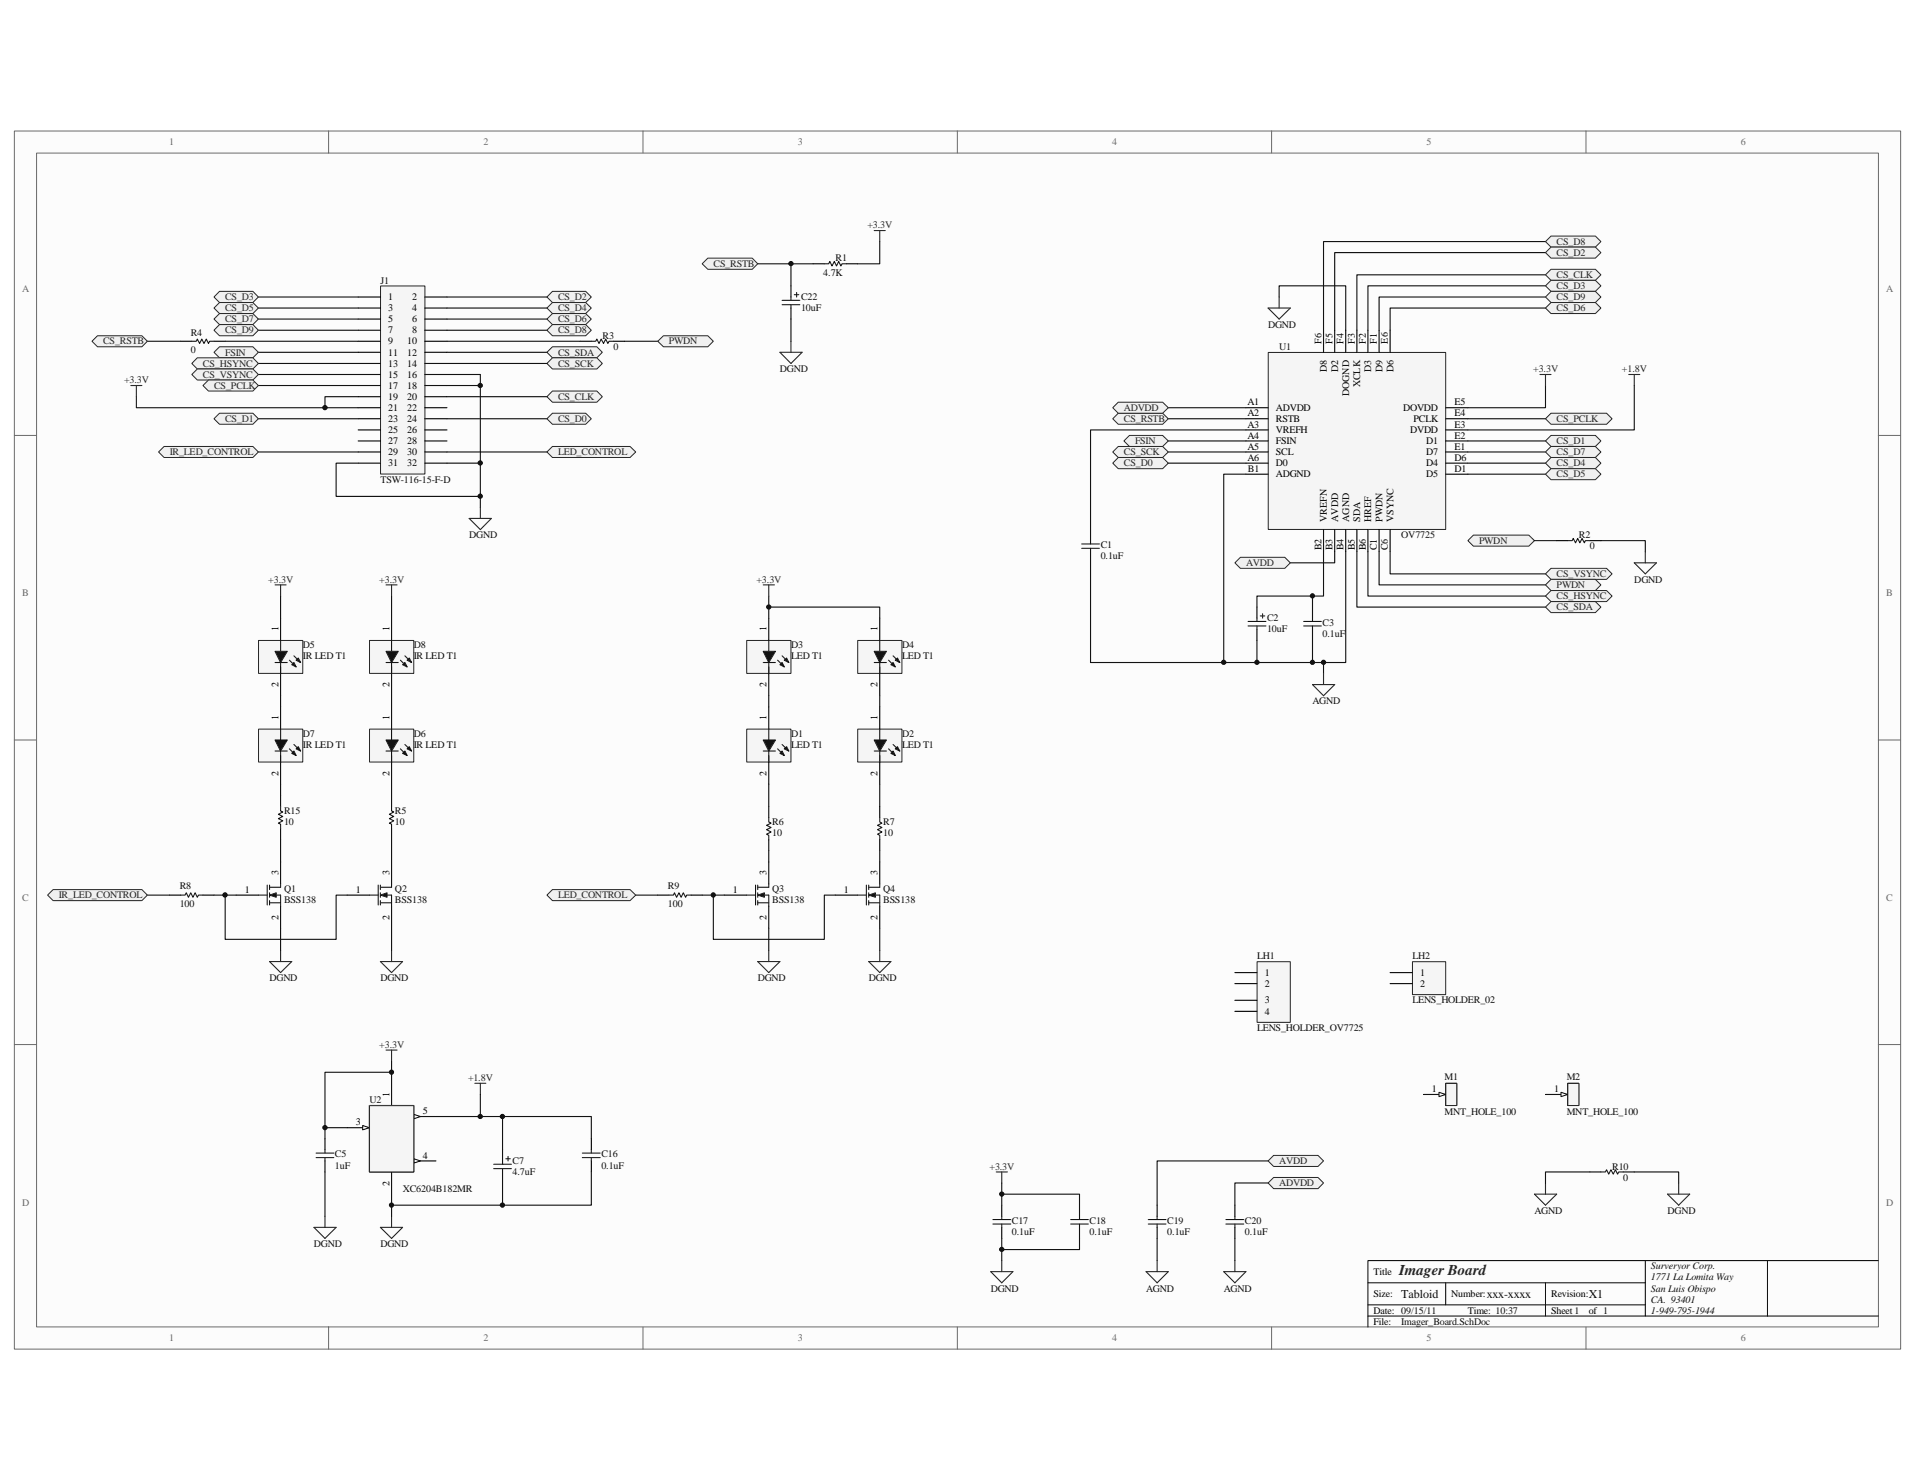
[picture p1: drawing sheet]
<svg xmlns="http://www.w3.org/2000/svg" width="279mm" height="216mm" viewBox="0 0 279 216" stroke-linecap="round" stroke-linejoin="round" font-family="sans-serif">
<path d="M2.1 19.1h275.2v177.7h-275.2z" fill="#fcfcfc"/>
<path d="M2.1 19.1h275.2v177.7h-275.2z" fill="none" stroke="#6a6a6a" stroke-width=".15"/>
<path d="M5.4 22.4h268.7v171.2h-268.7z" fill="#fcfcfc"/>
<g fill="none" stroke="#6a6a6a" stroke-width=".15">
<path d="M47.9 19.1v3.2M93.8 19.1v3.2M139.7 19.1v3.2M185.5 19.1v3.2M231.4 19.1v3.2M5.3 22.3h268.8v171.3h-268.8zM2.1 63.5h3.2M274 63.5h3.3M2.1 107.9h3.2M274 107.9h3.3M2.1 152.4h3.2M274 152.4h3.3"/>
<path d="M47.9 193.6v3.2M93.8 193.6v3.2M139.7 193.6v3.2M185.5 193.6v3.2M231.4 193.6v3.2"/>
</g>
<path d="M199.6 192h74.4M199.6 187.1h40.5M199.6 190.4h40.5M210.9 187.1v3.3M225.5 187.1v4.9M240.1 183.9v8.1M257.9 183.9h-58.3v9.7M274 183.9h-16.1v8.1" fill="none" stroke="#000" stroke-width=".15"/>
<path d="M55.5 179h3.2l-1.6 1.7zM57.1 177.4v1.6M178.5 185.5h3.3l-1.6 1.6zM180.2 183.9v1.6" fill="none" stroke="#262626" stroke-width=".16"/>
<path d="M55.5 41.7h6.5v27.5h-6.5z" fill="#f5f5f5"/>
<path d="M55.5 41.7h6.5v27.5h-6.5z" fill="none" stroke="#262626" stroke-width=".15"/>
<g fill="none" stroke="#000" stroke-width=".16">
<path d="M52.3 43.3h3.2M52.3 44.9h3.2M52.3 46.5h3.2M52.3 48.2h3.2M52.3 49.8h3.2M52.3 51.4h3.2M52.3 53h3.2M52.3 54.6h3.2M52.3 56.2h3.2M52.3 57.9h3.2M52.3 59.5h3.2M62 43.3h3.2"/>
<path d="M62 44.9h3.2M62 46.5h3.2M62 48.2h3.2M62 49.8h3.2M62 51.4h3.2M62 53h3.2M62 54.6h3.2M62 56.2h3.2M62 57.9h3.2M62 59.5h3.2M52.3 61.1h3.2M52.3 62.7h3.2"/>
<path d="M52.3 64.3h3.2M52.3 65.9h3.2M52.3 67.6h3.2M62 61.1h3.2M62 62.7h3.2M62 64.3h3.2M62 65.9h3.2M62 67.6h3.2"/>
</g>
<path d="M68.5 75.6h3.2l-1.6 1.7zM70.1 74v1.6" fill="none" stroke="#262626" stroke-width=".16"/>
<path d="M37.7 43.3h14.6M65.2 56.2h4.9M65.2 54.6h4.9v19.4M52.3 67.6h-3.3v4.8h21.1M65.2 67.6h4.9" fill="none" stroke="#0e0e0e" stroke-width=".16"/>
<path d="M32 42.5h4.9l.8 .8-.8 .8h-4.9l-.8-.8z" fill-rule="evenodd" fill="#f0f0f0" stroke="#262626" stroke-width=".15"/>
<path d="M37.7 44.9h14.6" fill="none" stroke="#0e0e0e" stroke-width=".16"/>
<path d="M31.2 44.9l.8-.8h4.9l.8 .8-.8 .8h-4.9z" fill-rule="evenodd" fill="#f0f0f0" stroke="#262626" stroke-width=".15"/>
<path d="M37.7 46.5h14.6" fill="none" stroke="#0e0e0e" stroke-width=".16"/>
<path d="M31.2 46.5l.8-.8h4.9l.8 .8-.8 .8h-4.9z" fill-rule="evenodd" fill="#f0f0f0" stroke="#262626" stroke-width=".15"/>
<path d="M37.7 48.2h14.6" fill="none" stroke="#0e0e0e" stroke-width=".16"/>
<path d="M32 47.3h4.9l.8 .9-.8 .8h-4.9l-.8-.8z" fill-rule="evenodd" fill="#f0f0f0" stroke="#262626" stroke-width=".15"/>
<path d="M26.4 49.8h1.6M31.2 49.8h1.7" fill="none" stroke="#000" stroke-width=".16"/>
<path d="M28 49.8h.6l.2-.3 .3 .6 .3-.6 .4 .6 .3-.6 .3 .6 .2-.3h.6" fill="none" stroke="#1c1c1c" stroke-width=".16"/>
<path d="M21.5 49.8h4.9M32.9 49.8h19.4" fill="none" stroke="#0e0e0e" stroke-width=".16"/>
<path d="M13.4 49.8l.8-.8h6.5l.8 .8-.8 .8h-6.5z" fill-rule="evenodd" fill="#f0f0f0" stroke="#262626" stroke-width=".15"/>
<path d="M37.7 51.4h14.6" fill="none" stroke="#0e0e0e" stroke-width=".16"/>
<path d="M31.2 51.4l.8-.8h4.9l.8 .8-.8 .8h-4.9z" fill-rule="evenodd" fill="#f0f0f0" stroke="#262626" stroke-width=".15"/>
<path d="M37.7 53h14.6" fill="none" stroke="#0e0e0e" stroke-width=".16"/>
<path d="M28.8 52.2h8.1l.8 .8-.8 .8h-8.1l-.8-.8z" fill-rule="evenodd" fill="#f0f0f0" stroke="#262626" stroke-width=".15"/>
<path d="M37.7 54.6h14.6" fill="none" stroke="#0e0e0e" stroke-width=".16"/>
<path d="M28 54.6l.8-.8h8.1l.8 .8-.8 .8h-8.1z" fill-rule="evenodd" fill="#f0f0f0" stroke="#262626" stroke-width=".15"/>
<path d="M37.7 56.2h14.6" fill="none" stroke="#0e0e0e" stroke-width=".16"/>
<path d="M29.6 56.2l.8-.8h6.5l.8 .8-.8 .8h-6.5z" fill-rule="evenodd" fill="#f0f0f0" stroke="#262626" stroke-width=".15"/>
<path d="M19.9 57.9v1.6h32.4M52.3 57.9h-4.9v1.6M37.7 61.1h14.6" fill="none" stroke="#0e0e0e" stroke-width=".16"/>
<path d="M31.2 61.1l.8-.8h4.9l.8 .8-.8 .8h-4.9z" fill-rule="evenodd" fill="#f0f0f0" stroke="#262626" stroke-width=".15"/>
<path d="M37.7 65.9h14.6" fill="none" stroke="#0e0e0e" stroke-width=".16"/>
<path d="M23.1 65.9l.8-.8h13l.8 .8-.8 .8h-13z" fill-rule="evenodd" fill="#f0f0f0" stroke="#262626" stroke-width=".15"/>
<path d="M19.1 56.2h1.6M19.9 56.2v1.7" fill="none" stroke="#262626" stroke-width=".16"/>
<path d="M65.2 43.3h14.6" fill="none" stroke="#0e0e0e" stroke-width=".16"/>
<path d="M80.6 42.5h4.8l.9 .8-.9 .8h-4.8l-.8-.8z" fill-rule="evenodd" fill="#f0f0f0" stroke="#262626" stroke-width=".15"/>
<path d="M65.2 44.9h14.6" fill="none" stroke="#0e0e0e" stroke-width=".16"/>
<path d="M79.8 44.9l.8-.8h4.8l.9 .8-.9 .8h-4.8z" fill-rule="evenodd" fill="#f0f0f0" stroke="#262626" stroke-width=".15"/>
<path d="M65.2 46.5h14.6" fill="none" stroke="#0e0e0e" stroke-width=".16"/>
<path d="M79.8 46.5l.8-.8h4.8l.9 .8-.9 .8h-4.8z" fill-rule="evenodd" fill="#f0f0f0" stroke="#262626" stroke-width=".15"/>
<path d="M65.2 48.2h14.6" fill="none" stroke="#0e0e0e" stroke-width=".16"/>
<path d="M80.6 47.3h4.8l.9 .9-.9 .8h-4.8l-.8-.8z" fill-rule="evenodd" fill="#f0f0f0" stroke="#262626" stroke-width=".15"/>
<path d="M84.6 49.8h1.7M89.5 49.8h1.6" fill="none" stroke="#000" stroke-width=".16"/>
<path d="M86.3 49.8h.6l.2-.3 .3 .6 .3-.6 .4 .6 .3-.6 .3 .6 .2-.3h.6" fill="none" stroke="#1c1c1c" stroke-width=".16"/>
<path d="M65.2 51.4h14.6M65.2 49.8h19.4M91.1 49.8h4.9" fill="none" stroke="#0e0e0e" stroke-width=".16"/>
<path d="M79.8 51.4l.8-.8h6.5l.8 .8-.8 .8h-6.5z" fill-rule="evenodd" fill="#f0f0f0" stroke="#262626" stroke-width=".15"/>
<path d="M65.2 53h14.6" fill="none" stroke="#0e0e0e" stroke-width=".16"/>
<path d="M80.6 52.2h6.5l.8 .8-.8 .8h-6.5l-.8-.8z" fill-rule="evenodd" fill="#f0f0f0" stroke="#262626" stroke-width=".15"/>
<path d="M65.2 57.9h14.6" fill="none" stroke="#0e0e0e" stroke-width=".16"/>
<path d="M80.6 57h6.5l.8 .9-.8 .8h-6.5l-.8-.8z" fill-rule="evenodd" fill="#f0f0f0" stroke="#262626" stroke-width=".15"/>
<path d="M65.2 61.1h14.6" fill="none" stroke="#0e0e0e" stroke-width=".16"/>
<path d="M79.8 61.1l.8-.8h4.8l.9 .8-.9 .8h-4.8z" fill-rule="evenodd" fill="#f0f0f0" stroke="#262626" stroke-width=".15"/>
<path d="M65.2 65.9h14.6" fill="none" stroke="#0e0e0e" stroke-width=".16"/>
<path d="M79.8 65.9l.8-.8h11.3l.9 .8-.9 .8h-11.3z" fill-rule="evenodd" fill="#f0f0f0" stroke="#262626" stroke-width=".15"/>
<path d="M185.1 51.4h25.8v25.8h-25.8z" fill="#f5f5f5"/>
<path d="M185 51.4h25.9v25.8h-25.9z" fill="none" stroke="#262626" stroke-width=".15"/>
<g fill="none" stroke="#000" stroke-width=".16">
<path d="M118.6 38.5h1.7M123.5 38.5h1.6M181.8 59.5h3.2M193.1 48.2v3.2M194.7 48.2v3.2M196.3 48.2v3.2M198 48.2v3.2M199.6 48.2v3.2M201.2 48.2v3.2M202.8 48.2v3.2M210.9 59.5h3.3M181.8 61.1h3.2"/>
<path d="M181.8 62.7h3.2M181.8 64.3h3.2M181.8 65.9h3.2M181.8 67.6h3.2M181.8 69.2h3.2M193.1 77.3v3.2M194.7 77.3v3.2M196.3 77.3v3.2M198 77.3v3.2M199.6 77.3v3.2M201.2 77.3v3.2M202.8 77.3v3.2"/>
<path d="M210.9 61.1h3.3M210.9 62.7h3.3M210.9 64.3h3.3M210.9 65.9h3.3M210.9 67.6h3.3M210.9 69.2h3.3"/>
</g>
<g fill="none" stroke="#0e0e0e" stroke-width=".16">
<path d="M110.6 38.5h8M115.4 38.5v3.2M128.4 35.2v3.3h-3.3M225.5 36.9h-30.8v11.3M225.5 35.2h-32.4v13M170.5 59.5h11.3M186.6 43.3v-1.6h9.7v6.5M225.5 43.3h-24.3v4.9M225.5 44.9h-22.7v3.3M225.5 40.1h-27.5v8.1M225.5 41.7h-25.9v6.5M170.5 61.1h11.3"/>
<path d="M170.5 64.3h11.3M170.5 65.9h11.3M170.5 67.6h11.3M181.8 69.2h-3.3v27.4h17.8v-16.1M214.2 61.1h11.3M214.2 64.3h11.3M214.2 65.9h11.3M214.2 67.6h11.3M214.2 69.2h11.3M193.1 96.6v1.7M194.7 80.5v1.6h-6.4M198 80.5v8.1h27.5"/>
<path d="M199.6 80.5v6.5h25.9M201.2 80.5v4.8h24.3M202.8 80.5v3.2h22.7"/>
</g>
<path d="M127.6 33.6h1.6M128.4 33.6v1.6M113.8 51.4h3.2l-1.6 1.6zM115.4 49.8v1.6M185 44.9h3.3l-1.7 1.6zM186.6 43.3v1.6M191.5 99.9h3.2l-1.6 1.6zM193.1 98.3v1.6" fill="none" stroke="#262626" stroke-width=".16"/>
<path d="M120.3 38.5h.6l.2-.4 .3 .7 .3-.7 .3 .7 .4-.7 .3 .7 .2-.3h.6" fill="none" stroke="#1c1c1c" stroke-width=".16"/>
<g fill="#f0f0f0" stroke="#262626" stroke-width=".15">
<path d="M225.5 35.2l.8-.8h6.5l.8 .8-.8 .8h-6.5z" fill-rule="evenodd"/>
<path d="M225.5 36.9l.8-.9h6.5l.8 .9-.8 .8h-6.5z" fill-rule="evenodd"/>
<path d="M225.5 40.1l.8-.8h6.5l.8 .8-.8 .8h-6.5z" fill-rule="evenodd"/>
<path d="M225.5 41.7l.8-.8h6.5l.8 .8-.8 .8h-6.5z" fill-rule="evenodd"/>
<path d="M226.3 42.5h6.5l.8 .8-.8 .8h-6.5l-.8-.8z" fill-rule="evenodd"/>
<path d="M225.5 44.9l.8-.8h6.5l.8 .8-.8 .8h-6.5z" fill-rule="evenodd"/>
<path d="M225.5 61.1l.8-.8h8.1l.8 .8-.8 .8h-8.1z" fill-rule="evenodd"/>
<path d="M225.5 64.3l.8-.8h6.5l.8 .8-.8 .8h-6.5z" fill-rule="evenodd"/>
<path d="M225.5 65.9l.8-.8h6.5l.8 .8-.8 .8h-6.5z" fill-rule="evenodd"/>
<path d="M226.3 66.7h6.5l.8 .9-.8 .8h-6.5l-.8-.8z" fill-rule="evenodd"/>
<path d="M225.5 69.2l.8-.8h6.5l.8 .8-.8 .8h-6.5z" fill-rule="evenodd"/>
</g>
<path d="M225.5 56.2v3.3h-11.3M238.4 56.2v6.5h-24.2" fill="none" stroke="#0e0e0e" stroke-width=".16"/>
<path d="M224.7 54.6h1.6M225.5 54.6v1.6M237.6 54.6h1.6M238.4 54.6v1.6" fill="none" stroke="#262626" stroke-width=".16"/>
<g fill="#f0f0f0" stroke="#262626" stroke-width=".15">
<path d="M225.5 83.7l.8-.8h8.1l.8 .8-.8 .8h-8.1z" fill-rule="evenodd"/>
<path d="M225.5 85.3l.8-.8h6.5l.8 .8-.8 .8h-6.5z" fill-rule="evenodd"/>
<path d="M225.5 87l.8-.9h8.1l.8 .9-.8 .8h-8.1z" fill-rule="evenodd"/>
<path d="M225.5 88.6l.8-.8h6.5l.8 .8-.8 .8h-6.5z" fill-rule="evenodd"/>
<path d="M180.2 82.1l.8-.8h6.5l.8 .8-.8 .8h-6.5z" fill-rule="evenodd"/>
<path d="M162.3 65.9l.9-.8h6.4l.9 .8-.9 .8h-6.4z" fill-rule="evenodd"/>
<path d="M163.2 66.7h6.4l.9 .9-.9 .8h-6.4l-.9-.8z" fill-rule="evenodd"/>
<path d="M162.3 61.1l.9-.8h6.4l.9 .8-.9 .8h-6.4z" fill-rule="evenodd"/>
<path d="M162.3 59.5l.9-.8h6.4l.9 .8-.9 .8h-6.4z" fill-rule="evenodd"/>
<path d="M164 64.3l.8-.8h4.8l.9 .8-.9 .8h-4.8z" fill-rule="evenodd"/>
</g>
<path d="M181.8 62.7h-22.7v14.6M159.1 82.1v14.5h19.4" fill="none" stroke="#0e0e0e" stroke-width=".16"/>
<path d="M227.1 78.9h1.6M232 78.9h1.6" fill="none" stroke="#000" stroke-width=".16"/>
<path d="M228.7 78.9h.7l.1-.4 .4 .7 .3-.7 .3 .7 .3-.7 .4 .7 .1-.3h.7" fill="none" stroke="#1c1c1c" stroke-width=".16"/>
<path d="M214.2 78.9l.8-.8h8.1l.8 .8-.8 .8h-8.1z" fill-rule="evenodd" fill="#f0f0f0" stroke="#262626" stroke-width=".15"/>
<path d="M223.9 78.9h3.2" fill="none" stroke="#0e0e0e" stroke-width=".16"/>
<path d="M60.4 162.9h3.2" fill="none" stroke="#000" stroke-width=".16"/>
<path d="M60.4 162.6l.9 .3-.9 .3z" fill="#fcfcfc" stroke="#000" stroke-width=".15"/>
<path d="M57.1 158v3.3M50.7 164.5h3.2M57.1 171v3.2" fill="none" stroke="#000" stroke-width=".16"/>
<path d="M52.9 164.2l1 .3-1 .3z" fill="#fcfcfc" stroke="#000" stroke-width=".15"/>
<path d="M60.4 169.4h3.2" fill="none" stroke="#000" stroke-width=".16"/>
<path d="M60.4 169l.9 .4-.9 .3z" fill="#fcfcfc" stroke="#000" stroke-width=".15"/>
<path d="M53.9 161.3h6.5v9.7h-6.5z" fill="none" stroke="#000" stroke-width=".16"/>
<path d="M53.9 161.3h6.5v9.7h-6.5z" fill="#f5f5f5"/>
<path d="M53.9 161.3h6.5v9.7h-6.5z" fill="none" stroke="#262626" stroke-width=".15"/>
<path d="M40.9 138.6v1.7M39.3 140.3h3.3l-1.7 1.6zM56.3 153.2h1.6M57.1 153.2v1.6M69.3 158h1.6M70.1 158v1.7M45.8 179h3.2l-1.6 1.7zM47.4 177.4v1.6" fill="none" stroke="#262626" stroke-width=".16"/>
<path d="M40.9 135.4v3.2M57.1 156.4h-9.7v8.1h3.3M57.1 154.8v3.2M70.1 159.7v3.2h-6.5M57.1 174.2v3.2" fill="none" stroke="#0e0e0e" stroke-width=".16"/>
<path d="M34.5 130.6h3.2M40.9 125.7v3.2M40.9 132.2v3.2" fill="none" stroke="#000" stroke-width=".16"/>
<path d="M37.7 130.6h1.3M39 129.1v2.9M39.3 131.7h1.6M39.3 130.6h1.6v1.6M39.3 129.1v.7M39.3 130.2v.7M39.3 131.4v.6M40.9 128.9v.5h-1.6" fill="none" stroke="#1c1c1c" stroke-width=".16"/>
<path d="M39.3 130.6l1-.4v.7z" fill="#1c1c1c" stroke="#1c1c1c" stroke-width=".15"/>
<path d="M53.9 106.4h6.5v4.8h-6.5z" fill="#f5f5f5"/>
<path d="M53.9 106.4h6.5v4.8h-6.5z" fill="none" stroke="#262626" stroke-width=".15"/>
<path d="M57.1 103.1v3.2M57.1 111.2v3.2" fill="none" stroke="#000" stroke-width=".16"/>
<path d="M56.3 109.6h1.8M57.1 106.3v1.7M57.1 109.6v1.6M58.4 109.2l1 1M59.1 108.6l.9 1" fill="none" stroke="#1c1c1c" stroke-width=".16"/>
<g fill="#1c1c1c" stroke="#1c1c1c" stroke-width=".16">
<path d="M58.7 109.9l.4-.3 .3 .6z"/>
<path d="M59.4 109.2l.3-.3 .3 .7z"/>
<path d="M56.3 107.9h1.8l-1 1.7z"/>
</g>
<path d="M37.7 93.5h6.5v4.7h-6.5z" fill="#f5f5f5"/>
<path d="M37.7 93.4h6.5v4.8h-6.5z" fill="none" stroke="#262626" stroke-width=".15"/>
<path d="M40.9 90.2v3.2M40.9 98.3v3.2M24.7 130.6h1.7M29.6 130.6h1.6" fill="none" stroke="#000" stroke-width=".16"/>
<path d="M40.1 96.6h1.8M40.9 93.4v1.6M40.9 96.6v1.7M42.2 96.3l1 1M42.9 95.7l1 .9M26.4 130.6h.6l.2-.4 .3 .7 .3-.7 .4 .7 .3-.7 .3 .7 .2-.3h.6" fill="none" stroke="#1c1c1c" stroke-width=".16"/>
<g fill="#1c1c1c" stroke="#1c1c1c" stroke-width=".16">
<path d="M42.6 97l.3-.4 .3 .7z"/>
<path d="M43.2 96.3l.3-.3 .4 .6z"/>
<path d="M40.1 95h1.8l-1 1.6z"/>
</g>
<path d="M40.9 87v3.2M21.5 130.6h3.2" fill="none" stroke="#0e0e0e" stroke-width=".16"/>
<path d="M40.1 85.3h1.6M40.9 85.3v1.7" fill="none" stroke="#262626" stroke-width=".16"/>
<path d="M6.9 130.6l.8-.8h13l.8 .8-.8 .8h-13z" fill-rule="evenodd" fill="#f0f0f0" stroke="#262626" stroke-width=".15"/>
<path d="M53.9 93.5h6.5v4.7h-6.5z" fill="#f5f5f5"/>
<path d="M53.9 93.4h6.5v4.8h-6.5z" fill="none" stroke="#262626" stroke-width=".15"/>
<path d="M57.1 90.2v3.2M57.1 98.3v3.2" fill="none" stroke="#000" stroke-width=".16"/>
<path d="M56.3 96.6h1.8M57.1 93.4v1.6M57.1 96.6v1.7M58.4 96.3l1 1M59.1 95.7l.9 .9" fill="none" stroke="#1c1c1c" stroke-width=".16"/>
<g fill="#1c1c1c" stroke="#1c1c1c" stroke-width=".16">
<path d="M58.7 97l.4-.4 .3 .7z"/>
<path d="M59.4 96.3l.3-.3 .3 .6z"/>
<path d="M56.3 95h1.8l-1 1.6z"/>
</g>
<path d="M37.7 106.4h6.5v4.8h-6.5z" fill="#f5f5f5"/>
<path d="M37.7 106.4h6.5v4.8h-6.5z" fill="none" stroke="#262626" stroke-width=".15"/>
<path d="M40.9 103.1v3.2M40.9 111.2v3.2M105.7 130.6h3.2M112.2 125.7v3.2M112.2 132.2v3.2" fill="none" stroke="#000" stroke-width=".16"/>
<g fill="none" stroke="#1c1c1c" stroke-width=".16">
<path d="M40.1 109.6h1.8M40.9 106.3v1.7M40.9 109.6v1.6M42.2 109.2l1 1M42.9 108.6l1 1M108.9 130.6h1.3M110.2 129.1v2.9M110.6 131.7h1.6M110.6 130.6h1.6v1.6M110.6 129.1v.7M110.6 130.2v.7M110.6 131.4v.6"/>
<path d="M112.2 128.9v.5h-1.6"/>
</g>
<g fill="#1c1c1c" stroke="#1c1c1c" stroke-width=".16">
<path d="M42.9 109.6l.3 .6-.6-.3z"/>
<path d="M43.2 109.2l.3-.3 .4 .7z"/>
<path d="M40.1 107.9h1.8l-1 1.7z"/>
</g>
<path d="M57.1 87v3.2M112.2 135.4v3.2" fill="none" stroke="#0e0e0e" stroke-width=".16"/>
<path d="M56.3 85.3h1.6M57.1 85.3v1.7M112.2 138.6v1.7M110.6 140.3h3.2l-1.6 1.6z" fill="none" stroke="#262626" stroke-width=".16"/>
<path d="M110.6 130.6l.9-.4v.7z" fill="#1c1c1c" stroke="#1c1c1c" stroke-width=".15"/>
<path d="M109 93.5h6.4v4.7h-6.4z" fill="#f5f5f5"/>
<path d="M108.9 93.4h6.5v4.8h-6.5z" fill="none" stroke="#262626" stroke-width=".15"/>
<path d="M112.2 90.2v3.2M112.2 98.3v3.2" fill="none" stroke="#000" stroke-width=".16"/>
<path d="M111.4 96.6h1.7M112.2 93.4v1.6M112.2 96.6v1.7M113.5 96.3l.9 1M114.1 95.7l1 .9" fill="none" stroke="#1c1c1c" stroke-width=".16"/>
<g fill="#1c1c1c" stroke="#1c1c1c" stroke-width=".16">
<path d="M113.8 97l.3-.4 .3 .7z"/>
<path d="M114.4 96.3l.4-.3 .3 .6z"/>
<path d="M111.4 95h1.7l-.9 1.6z"/>
</g>
<path d="M109 106.4h6.4v4.8h-6.4z" fill="#f5f5f5"/>
<path d="M108.9 106.4h6.5v4.8h-6.5z" fill="none" stroke="#262626" stroke-width=".15"/>
<path d="M112.2 103.1v3.2M112.2 111.2v3.2M96 130.6h1.6M100.8 130.6h1.6" fill="none" stroke="#000" stroke-width=".16"/>
<path d="M111.4 109.6h1.7M112.2 106.3v1.7M112.2 109.6v1.6M113.5 109.2l.9 1M114.1 108.6l1 1M97.6 130.6h.7l.1-.4 .3 .7 .4-.7 .3 .7 .3-.7 .3 .7 .2-.3h.6" fill="none" stroke="#1c1c1c" stroke-width=".16"/>
<g fill="#1c1c1c" stroke="#1c1c1c" stroke-width=".16">
<path d="M114.1 109.6l.3 .6-.6-.3z"/>
<path d="M114.4 109.2l.4-.3 .3 .7z"/>
<path d="M111.4 107.9h1.7l-.9 1.7z"/>
</g>
<path d="M112.2 87v3.2M92.8 130.6h3.2" fill="none" stroke="#0e0e0e" stroke-width=".16"/>
<path d="M111.4 85.3h1.6M112.2 85.3v1.7" fill="none" stroke="#262626" stroke-width=".16"/>
<path d="M125.2 93.5h6.4v4.7h-6.4z" fill="#f5f5f5"/>
<path d="M125.1 93.4h6.5v4.8h-6.5z" fill="none" stroke="#262626" stroke-width=".15"/>
<path d="M128.4 90.2v3.2M128.4 98.3v3.2" fill="none" stroke="#000" stroke-width=".16"/>
<path d="M127.6 96.6h1.7M128.4 93.4v1.6M128.4 96.6v1.7M129.6 96.3l1 1M130.3 95.7l1 .9" fill="none" stroke="#1c1c1c" stroke-width=".16"/>
<g fill="#1c1c1c" stroke="#1c1c1c" stroke-width=".16">
<path d="M130 97l.3-.4 .3 .7z"/>
<path d="M130.6 96.3l.3-.3 .4 .6z"/>
<path d="M127.6 95h1.7l-.9 1.6z"/>
</g>
<path d="M125.2 106.4h6.4v4.8h-6.4z" fill="#f5f5f5"/>
<path d="M125.1 106.4h6.5v4.8h-6.5z" fill="none" stroke="#262626" stroke-width=".15"/>
<path d="M128.4 103.1v3.2M128.4 111.2v3.2" fill="none" stroke="#000" stroke-width=".16"/>
<path d="M127.6 109.6h1.7M128.4 106.3v1.7M128.4 109.6v1.6M129.6 109.2l1 1M130.3 108.6l1 1" fill="none" stroke="#1c1c1c" stroke-width=".16"/>
<g fill="#1c1c1c" stroke="#1c1c1c" stroke-width=".16">
<path d="M130.3 109.6l.3 .6-.6-.3z"/>
<path d="M130.6 109.2l.3-.3 .4 .7z"/>
<path d="M127.6 107.9h1.7l-.9 1.7z"/>
</g>
<path d="M79.8 130.6l.8-.8h11.3l.9 .8-.9 .8h-11.3z" fill-rule="evenodd" fill="#f0f0f0" stroke="#262626" stroke-width=".15"/>
<g fill="none" stroke="#000" stroke-width=".16">
<path d="M159.1 77.3v1.6M159.1 80.5v1.6M191.5 88.6v1.6M191.5 91.8v1.6M112.2 117.6v1.7M112.2 122.5v1.6M146.2 175.8v1.6M146.2 179v1.7M157.5 175.8v1.6M157.5 179v1.7M168.8 175.8v1.6M168.8 179v1.7"/>
<path d="M180.2 175.8v1.6M180.2 179v1.7"/>
</g>
<g fill="none" stroke="#1c1c1c" stroke-width=".16">
<path d="M157.8 79.4h2.6M157.8 80h2.6M159.1 78.9v.5M159.1 80v.5M190.2 90.7h2.6M190.2 91.3h2.6M191.5 90.2v.5M191.5 91.3v.5M112.2 119.3v.6l.3 .2-.7 .3 .7 .3-.7 .3 .7 .4-.7 .3 .4 .2v.6M144.9 177.9h2.6M144.9 178.6h2.6M146.2 177.4v.5"/>
<path d="M146.2 178.6v.4M156.2 177.9h2.6M156.2 178.6h2.6M157.5 177.4v.5M157.5 178.6v.4M167.5 177.9h2.6M167.5 178.6h2.6M168.8 177.4v.5M168.8 178.6v.4M178.9 177.9h2.6M178.9 178.6h2.6M180.2 177.4v.5"/>
<path d="M180.2 178.6v.4"/>
</g>
<path d="M191.5 87v1.6M191.5 93.4v3.2M193.1 80.5v6.5h-9.7v1.6M112.2 114.4v3.2M146.2 174.2v1.6M146.2 172.6v1.6h11.3v1.6M185 169.4h-16.2v6.4M185 172.6h-4.8v3.2M146.2 180.7v3.2M157.5 180.7v1.6h-11.3M168.8 180.7v3.2M180.2 180.7v3.2" fill="none" stroke="#0e0e0e" stroke-width=".16"/>
<path d="M145.4 171h1.6M146.2 171v1.6M144.5 185.5h3.3l-1.6 1.6zM146.2 183.9v1.6M167.2 185.5h3.3l-1.7 1.6zM168.8 183.9v1.6" fill="none" stroke="#262626" stroke-width=".16"/>
<g fill="#f0f0f0" stroke="#262626" stroke-width=".15">
<path d="M185 172.6l.8-.8h6.5l.8 .8-.8 .8h-6.5z" fill-rule="evenodd"/>
<path d="M185 169.4l.8-.8h6.5l.8 .8-.8 .8h-6.5z" fill-rule="evenodd"/>
</g>
<path d="M115.4 41.7v1.6M115.4 44.9v1.6M183.4 88.6v1.6M183.4 91.8v1.6M47.4 166.1v1.6M47.4 169.4v1.6M73.3 167.7v1.7M73.3 171v1.6M86.3 166.1v1.6M86.3 169.4v1.6" fill="none" stroke="#000" stroke-width=".16"/>
<g fill="none" stroke="#1c1c1c" stroke-width=".16">
<path d="M114.1 43.8h2.6M114.1 44.4h2.6M115.4 43.3v.5M115.4 44.4v.5M115.9 43h.6M116.2 42.7v.6M182.1 90.7h2.6M182.1 91.3h2.6M183.4 90.2v.5M183.4 91.3v.5M183.9 89.9h.6M184.2 89.5v.7"/>
<path d="M46.1 168.2h2.6M46.1 168.9h2.6M47.4 167.7v.5M47.4 168.9v.5M72 169.8h2.6M72 170.5h2.6M73.3 169.4v.4M73.3 170.5v.5M73.8 169h.6M74.1 168.7v.7M85 168.2h2.6M85 168.9h2.6"/>
<path d="M86.3 167.7v.5M86.3 168.9v.5"/>
</g>
<path d="M115.4 46.5v3.3M183.4 93.4v3.2M47.4 164.5v1.6M47.4 171v6.4M70.1 162.9h16.2v3.2M73.3 162.9v4.8M73.3 172.6v3.2M86.3 171v4.8h-29.2" fill="none" stroke="#0e0e0e" stroke-width=".16"/>
<g fill="#f0f0f0" stroke="#262626" stroke-width=".15">
<path d="M102.4 38.5l.9-.8h6.4l.9 .8-.9 .8h-6.4z" fill-rule="evenodd"/>
<path d="M96 49.8l.8-.8h6.5l.8 .8-.8 .8h-6.5z" fill-rule="evenodd"/>
</g>
<path d="M238.4 82.1h3.3l-1.6 1.6zM240.1 80.5v1.6" fill="none" stroke="#262626" stroke-width=".16"/>
<path d="M233.6 78.9h6.5v1.6" fill="none" stroke="#0e0e0e" stroke-width=".16"/>
<path d="M183.4 140.3h4.9v8.8h-4.9z" fill="#f5f5f5"/>
<path d="M183.4 140.3h4.9v8.8h-4.9z" fill="none" stroke="#262626" stroke-width=".15"/>
<path d="M180.2 141.9h3.2M180.2 143.5h3.2M180.2 145.9h3.2M180.2 147.5h3.2" fill="none" stroke="#000" stroke-width=".16"/>
<path d="M206.1 140.3h4.8v4.8h-4.8z" fill="#f5f5f5"/>
<path d="M206.1 140.3h4.8v4.8h-4.8z" fill="none" stroke="#262626" stroke-width=".15"/>
<path d="M202.8 141.9h3.3M202.8 143.5h3.3M207.7 159.7h3.2" fill="none" stroke="#000" stroke-width=".16"/>
<path d="M210 159.3l.9 .4-.9 .3z" fill="#fcfcfc" stroke="#000" stroke-width=".15"/>
<path d="M210.9 158h1.6v3.3h-1.6z" fill="none" stroke="#000" stroke-width=".16"/>
<path d="M211 158.1h1.5v3.2h-1.5z" fill="#f5f5f5"/>
<path d="M210.9 158.1h1.6v3.2h-1.6z" fill="none" stroke="#262626" stroke-width=".15"/>
<path d="M225.5 159.7h3.2" fill="none" stroke="#000" stroke-width=".16"/>
<path d="M227.8 159.3l.9 .4-.9 .3z" fill="#fcfcfc" stroke="#000" stroke-width=".15"/>
<path d="M228.7 158h1.6v3.3h-1.6z" fill="none" stroke="#000" stroke-width=".16"/>
<path d="M228.8 158.1h1.6v3.2h-1.6z" fill="#f5f5f5"/>
<path d="M228.7 158.1h1.7v3.2h-1.7z" fill="none" stroke="#262626" stroke-width=".15"/>
<g fill="none" stroke="#000" stroke-width=".16">
<path d="M40.9 116v1.6M57.1 116v1.6M128.4 117.6v1.7M40.9 120.9v1.6M50.7 130.6h3.2M57.1 120.9v1.6M57.1 125.7v3.2M57.1 132.2v3.2M121.9 130.6h3.2M128.4 122.5v1.6M128.4 125.7v3.2M128.4 132.2v3.2"/>
<path d="M232 171h1.6M236.8 171h1.6"/>
</g>
<g fill="none" stroke="#1c1c1c" stroke-width=".16">
<path d="M40.9 117.6v.7l.4 .1-.7 .4 .7 .3-.7 .3 .7 .3-.7 .4 .3 .1v.7M57.1 117.6v.7l.3 .1-.6 .4 .6 .3-.6 .3 .6 .3-.6 .4 .3 .1v.7M128.4 119.3v.6l.3 .2-.7 .3 .7 .3-.7 .3 .7 .4-.7 .3 .4 .2v.6M53.9 130.6h1.3M55.2 129.1v2.9M55.5 129.1v.7M55.5 130.2v.7M55.5 131.4v.6M55.5 131.7h1.6M55.5 130.6h1.6v1.6M57.1 128.9v.5h-1.6M125.1 130.6h1.3"/>
<path d="M126.4 129.1v2.9M126.7 131.7h1.7M126.7 130.6h1.7v1.6M126.7 129.1v.7M126.7 130.2v.7M126.7 131.4v.6M128.4 128.9v.5h-1.7M233.6 171h.6l.2-.4 .3 .7 .3-.7 .4 .7 .3-.7 .3 .7 .2-.3h.6"/>
</g>
<g fill="none" stroke="#0e0e0e" stroke-width=".16">
<path d="M112.2 88.6h16.2v1.6M40.9 101.5v1.6M40.9 114.4v1.6M57.1 101.5v1.6M57.1 114.4v1.6M112.2 101.5v1.6M128.4 101.5v1.6M128.4 114.4v3.2M31.2 130.6h1.7v6.4h16.1v-6.4h1.7M32.9 130.6h1.6M40.9 122.5v3.2M57.1 122.5v3.2"/>
<path d="M57.1 135.4v3.2M102.4 130.6h3.3M104.1 130.6v6.4h16.2v-6.4h1.6M112.2 124.1v1.6M128.4 124.1v1.6M128.4 135.4v3.2M232 171h-6.5v1.6M238.4 171h6.5v1.6"/>
</g>
<g fill="#1c1c1c" stroke="#1c1c1c" stroke-width=".15">
<path d="M126.7 130.6l1-.4v.7z"/>
<path d="M55.5 130.6l1-.4v.7z"/>
</g>
<path d="M57.1 138.6v1.7M128.4 138.6v1.7M55.5 140.3h3.2l-1.6 1.6zM126.7 140.3h3.3l-1.6 1.6zM223.9 174.2h3.2l-1.6 1.6zM225.5 172.6v1.6M243.3 174.2h3.2l-1.6 1.6zM244.9 172.6v1.6" fill="none" stroke="#262626" stroke-width=".16"/>
<g fill="#0e0e0e" stroke="#0e0e0e" stroke-width=".15">
<circle cx="32.8" cy="130.6" r=".32"/>
<circle cx="47.4" cy="164.5" r=".31"/>
<circle cx="47.4" cy="59.5" r=".31"/>
<circle cx="57.1" cy="175.8" r=".31"/>
<circle cx="57.1" cy="156.4" r=".31"/>
<circle cx="70.1" cy="162.9" r=".31"/>
<circle cx="70.1" cy="72.4" r=".31"/>
<circle cx="70.1" cy="67.5" r=".31"/>
<circle cx="70.1" cy="56.2" r=".31"/>
<circle cx="73.3" cy="175.8" r=".31"/>
<circle cx="73.3" cy="162.9" r=".31"/>
<circle cx="104.1" cy="130.6" r=".31"/>
<circle cx="112.2" cy="88.5" r=".31"/>
<circle cx="115.4" cy="38.5" r=".31"/>
<circle cx="146.2" cy="182.3" r=".31"/>
<circle cx="146.2" cy="174.2" r=".31"/>
<circle cx="178.5" cy="96.6" r=".31"/>
<circle cx="183.4" cy="96.6" r=".31"/>
<circle cx="191.5" cy="96.6" r=".31"/>
<circle cx="191.5" cy="86.9" r=".31"/>
<circle cx="193.1" cy="96.6" r=".31"/>
</g>
<text font-size="2.2" fill="#262626" x="204.1" y="186">Imager Board</text>
<g font-size="1.8" fill="#0e0e0e">
<text x="204.4" y="189.3">Tabloid</text>
<text x="216.9" y="189.3">xxx-xxxx</text>
<text x="231.8" y="189.3">X1</text>
</g>
<g font-size="1.5" fill="#696969">
<text x="24.7" y="21.2">1</text>
<text x="70.5" y="21.2">2</text>
<text x="116.4" y="21.2">3</text>
<text x="162.3" y="21.2">4</text>
<text x="208.1" y="21.2">5</text>
<text x="254" y="21.2">6</text>
<text x="3.2" y="42.6">A</text>
<text x="275.2" y="42.6">A</text>
<text x="3.2" y="87">B</text>
<text x="275.2" y="87">B</text>
<text x="3.2" y="131.4">C</text>
<text x="275.2" y="131.4">C</text>
<text x="3.2" y="175.9">D</text>
<text x="275.2" y="175.9">D</text>
<text x="24.7" y="195.7">1</text>
<text x="70.5" y="195.7">2</text>
<text x="116.4" y="195.7">3</text>
<text x="162.3" y="195.7">4</text>
<text x="208.1" y="195.7">5</text>
<text x="254" y="195.7">6</text>
</g>
<g font-size="1.5" fill="#262626">
<text x="126.6" y="33.3">+3.3V</text>
<text x="227.1" y="35.7">CS_D8</text>
<text x="104.1" y="38.9">CS_RSTB</text>
<text x="227.1" y="37.3">CS_D2</text>
<text x="227.1" y="40.6">CS_CLK</text>
<text x="32.9" y="43.8">CS_D3</text>
<text x="32.9" y="45.4">CS_D5</text>
<text x="32.9" y="47">CS_D7</text>
<text x="81.4" y="43.8">CS_D2</text>
<text x="81.4" y="45.4">CS_D4</text>
<text x="81.4" y="47">CS_D6</text>
<text x="227.1" y="42.2">CS_D3</text>
<text x="227.1" y="43.8">CS_D9</text>
<text x="227.1" y="45.4">CS_D6</text>
<text x="15" y="50.2">CS_RSTB</text>
<text x="29.6" y="53.5">CS_HSYNC</text>
<text x="32.9" y="48.6">CS_D9</text>
<text x="32.9" y="51.9">FSIN</text>
<text x="81.4" y="48.6">CS_D8</text>
<text x="81.4" y="51.9">CS_SDA</text>
<text x="81.4" y="53.5">CS_SCK</text>
<text x="97.6" y="50.2">PWDN</text>
<text x="18.1" y="55.9">+3.3V</text>
<text x="29.6" y="55.1">CS_VSYNC</text>
<text x="31.2" y="56.7">CS_PCLK</text>
<text x="81.4" y="58.3">CS_CLK</text>
<text x="164" y="59.9">ADVDD</text>
<text x="223.7" y="54.3">+3.3V</text>
<text x="236.6" y="54.3">+1.8V</text>
<text x="32.9" y="61.6">CS_D1</text>
<text x="81.4" y="61.6">CS_D0</text>
<text x="164" y="61.6">CS_RSTB</text>
<text x="165.6" y="64.8">FSIN</text>
<text x="227.1" y="61.6">CS_PCLK</text>
<text x="227.1" y="64.8">CS_D1</text>
<text x="24.8" y="66.4">IR_LED_CONTROL</text>
<text x="81.4" y="66.4">LED_CONTROL</text>
<text x="164" y="66.4">CS_SCK</text>
<text x="164" y="68">CS_D0</text>
<text x="227.1" y="66.4">CS_D7</text>
<text x="227.1" y="68">CS_D4</text>
<text x="227.1" y="69.6">CS_D5</text>
<text x="181.8" y="82.6">AVDD</text>
<text x="215.8" y="79.3">PWDN</text>
<text x="39.1" y="85">+3.3V</text>
<text x="55.3" y="85">+3.3V</text>
<text x="110.4" y="85">+3.3V</text>
<text x="227.1" y="84.2">CS_VSYNC</text>
<text x="227.1" y="85.8">PWDN</text>
<text x="227.1" y="87.4">CS_HSYNC</text>
<text x="227.1" y="89">CS_SDA</text>
<text x="8.6" y="131">IR_LED_CONTROL</text>
<text x="81.4" y="131">LED_CONTROL</text>
<text x="55.3" y="152.9">+3.3V</text>
<text x="68.3" y="157.7">+1.8V</text>
<text x="144.4" y="170.6">+3.3V</text>
<text x="186.6" y="173.1">ADVDD</text>
<text x="186.6" y="169.8">AVDD</text>
</g>
<g font-size="1.5" fill="#0e0e0e">
<text x="55.5" y="41.4">J1</text>
<text x="120.1" y="40.2">4.7K</text>
<text x="121.9" y="38.1">R1</text>
<text x="116.9" y="43.8">C22</text>
<text x="116.9" y="45.4">10uF</text>
<text x="185" y="47.8">DGND</text>
<text x="27.8" y="51.5">0</text>
<text x="27.8" y="49">R4</text>
<text x="87.9" y="49.4">R3</text>
<text x="89.5" y="51.1">0</text>
<text x="186.6" y="51.1">U1</text>
<text x="113.8" y="54.3">DGND</text>
<text x="55.5" y="70.4">TSW-116-15-F-D</text>
<text x="68.5" y="78.5">DGND</text>
<text x="160.6" y="80">C1</text>
<text x="160.6" y="81.6">0.1uF</text>
<text x="204.4" y="78.5">OV7725</text>
<text x="230.4" y="78.5">R2</text>
<text x="232" y="80.2">0</text>
<text x="238.4" y="85">DGND</text>
<text x="44.2" y="94.5">D5</text>
<text x="60.4" y="94.5">D8</text>
<text x="115.4" y="94.5">D3</text>
<text x="131.6" y="94.5">D4</text>
<text x="184.9" y="90.7">C2</text>
<text x="184.9" y="92.3">10uF</text>
<text x="193" y="91.3">C3</text>
<text x="193" y="92.9">0.1uF</text>
<text x="44.2" y="96.1">IR LED T1</text>
<text x="60.4" y="96.1">IR LED T1</text>
<text x="115.4" y="96.1">LED T1</text>
<text x="131.6" y="96.1">LED T1</text>
<text x="44.2" y="107.5">D7</text>
<text x="60.4" y="107.5">D6</text>
<text x="115.4" y="107.5">D1</text>
<text x="131.6" y="107.5">D2</text>
<text x="191.5" y="102.8">AGND</text>
<text x="44.2" y="109.1">IR LED T1</text>
<text x="60.4" y="109.1">IR LED T1</text>
<text x="115.4" y="109.1">LED T1</text>
<text x="131.6" y="109.1">LED T1</text>
<text x="41.4" y="118.8">R15</text>
<text x="57.6" y="118.8">R5</text>
<text x="41.4" y="120.4">10</text>
<text x="57.6" y="120.4">10</text>
<text x="112.7" y="122">10</text>
<text x="112.7" y="120.4">R6</text>
<text x="128.9" y="122">10</text>
<text x="128.9" y="120.4">R7</text>
<text x="26.2" y="129.8">R8</text>
<text x="41.4" y="130.1">Q1</text>
<text x="41.4" y="131.7">BSS138</text>
<text x="57.6" y="130.1">Q2</text>
<text x="57.6" y="131.7">BSS138</text>
<text x="97.5" y="129.8">R9</text>
<text x="112.7" y="130.1">Q3</text>
<text x="112.7" y="131.7">BSS138</text>
<text x="128.9" y="130.1">Q4</text>
<text x="128.9" y="131.7">BSS138</text>
<text x="26.2" y="132.3">100</text>
<text x="97.5" y="132.3">100</text>
<text x="39.3" y="143.2">DGND</text>
<text x="55.5" y="143.2">DGND</text>
<text x="110.6" y="143.2">DGND</text>
<text x="126.7" y="143.2">DGND</text>
<text x="183.4" y="139.9">LH1</text>
<text x="206.1" y="139.9">LH2</text>
<text x="206.1" y="146.4">LENS_HOLDER_02</text>
<text x="183.4" y="150.4">LENS_HOLDER_OV7725</text>
<text x="53.9" y="160.9">U2</text>
<text x="210.8" y="157.5">M1</text>
<text x="228.6" y="157.5">M2</text>
<text x="210.8" y="162.7">MNT_HOLE_100</text>
<text x="228.6" y="162.7">MNT_HOLE_100</text>
<text x="48.9" y="168.8">C5</text>
<text x="48.9" y="170.5">1uF</text>
<text x="58.8" y="173.9">XC6204B182MR</text>
<text x="74.8" y="169.8">C7</text>
<text x="74.8" y="171.4">4.7uF</text>
<text x="87.7" y="168.8">C16</text>
<text x="87.7" y="170.5">0.1uF</text>
<text x="235.2" y="170.6">R10</text>
<text x="236.8" y="172.3">0</text>
<text x="147.6" y="178.5">C17</text>
<text x="159" y="178.5">C18</text>
<text x="170.3" y="178.5">C19</text>
<text x="181.6" y="178.5">C20</text>
<text x="223.9" y="177.1">AGND</text>
<text x="243.3" y="177.1">DGND</text>
<text x="45.8" y="181.9">DGND</text>
<text x="55.5" y="181.9">DGND</text>
<text x="147.6" y="180.2">0.1uF</text>
<text x="159" y="180.2">0.1uF</text>
<text x="170.3" y="180.2">0.1uF</text>
<text x="181.6" y="180.2">0.1uF</text>
<text x="240.9" y="185.2">Surveryor Corp.</text>
<text x="144.5" y="188.4">DGND</text>
<text x="167.2" y="188.4">AGND</text>
<text x="178.6" y="188.4">AGND</text>
<text x="240.9" y="186.8">1771 La Lomita Way</text>
<text x="240.9" y="188.4">San Luis Obispo</text>
<text x="240.9" y="190">CA. 93401</text>
<text x="240.9" y="191.6">1-949-795-1944</text>
<text x="204.4" y="193.3">Imager_Board.SchDoc</text>
</g>
<g font-size="1.5">
<text x="56.6" y="43.8">1</text>
<text x="56.6" y="45.4">3</text>
<text x="56.6" y="47">5</text>
<text x="60.2" y="43.8">2</text>
<text x="60.2" y="45.4">4</text>
<text x="60.2" y="47">6</text>
<text x="56.6" y="48.6">7</text>
<text x="56.6" y="50.2">9</text>
<text x="56.6" y="51.9">11</text>
<text x="56.6" y="53.5">13</text>
<text x="59.4" y="50.2">10</text>
<text x="59.4" y="51.9">12</text>
<text x="59.4" y="53.5">14</text>
<text x="60.2" y="48.6">8</text>
<text x="192.8" y="50.1" transform="rotate(-90 192.8 50.1)">F6</text>
<text x="194.4" y="50.1" transform="rotate(-90 194.4 50.1)">F5</text>
<text x="196" y="50.1" transform="rotate(-90 196 50.1)">F4</text>
<text x="197.7" y="50.1" transform="rotate(-90 197.7 50.1)">F3</text>
<text x="199.3" y="50.1" transform="rotate(-90 199.3 50.1)">F2</text>
<text x="200.9" y="50.1" transform="rotate(-90 200.9 50.1)">F1</text>
<text x="202.5" y="50.1" transform="rotate(-90 202.5 50.1)">E6</text>
<text x="56.6" y="55.1">15</text>
<text x="56.6" y="56.7">17</text>
<text x="56.6" y="58.3">19</text>
<text x="56.6" y="59.9">21</text>
<text x="59.4" y="58.3">20</text>
<text x="59.4" y="56.7">18</text>
<text x="59.4" y="55.1">16</text>
<text x="59.4" y="59.9">22</text>
<text x="182" y="59.1">A1</text>
<text x="186.2" y="59.9">ADVDD</text>
<text x="193.6" y="54.3" transform="rotate(-90 193.6 54.3)">D8</text>
<text x="195.2" y="54.3" transform="rotate(-90 195.2 54.3)">D2</text>
<text x="196.8" y="57.8" transform="rotate(-90 196.8 57.8)">DOGND</text>
<text x="198.5" y="56.5" transform="rotate(-90 198.5 56.5)">XCLK</text>
<text x="200.1" y="54.3" transform="rotate(-90 200.1 54.3)">D3</text>
<text x="201.7" y="54.3" transform="rotate(-90 201.7 54.3)">D9</text>
<text x="203.3" y="54.3" transform="rotate(-90 203.3 54.3)">D6</text>
<text x="204.7" y="59.9">DOVDD</text>
<text x="212.2" y="59.1">E5</text>
<text x="56.6" y="61.6">23</text>
<text x="56.6" y="63.2">25</text>
<text x="56.6" y="64.8">27</text>
<text x="59.4" y="61.6">24</text>
<text x="59.4" y="64.8">28</text>
<text x="59.4" y="63.2">26</text>
<text x="182" y="60.7">A2</text>
<text x="182" y="62.4">A3</text>
<text x="182" y="64">A4</text>
<text x="182" y="65.6">A5</text>
<text x="186.2" y="61.6">RSTB</text>
<text x="186.2" y="63.2">VREFH</text>
<text x="186.2" y="64.8">FSIN</text>
<text x="205.7" y="63.2">DVDD</text>
<text x="206.2" y="61.6">PCLK</text>
<text x="208.1" y="64.8">D1</text>
<text x="212.2" y="60.7">E4</text>
<text x="212.2" y="62.4">E3</text>
<text x="212.2" y="64">E2</text>
<text x="212.2" y="65.6">E1</text>
<text x="56.6" y="66.4">29</text>
<text x="56.6" y="68">31</text>
<text x="59.4" y="68">32</text>
<text x="59.4" y="66.4">30</text>
<text x="182" y="67.2">A6</text>
<text x="182.1" y="68.8">B1</text>
<text x="186.2" y="66.4">SCL</text>
<text x="186.2" y="68">D0</text>
<text x="186.2" y="69.6">ADGND</text>
<text x="208.1" y="66.4">D7</text>
<text x="208.1" y="68">D4</text>
<text x="208.1" y="69.6">D5</text>
<text x="212.2" y="67.2">D6</text>
<text x="212.2" y="68.8">D1</text>
<text x="193.6" y="76.1" transform="rotate(-90 193.6 76.1)">VREFN</text>
<text x="195.2" y="76.1" transform="rotate(-90 195.2 76.1)">AVDD</text>
<text x="196.8" y="76.1" transform="rotate(-90 196.8 76.1)">AGND</text>
<text x="198.5" y="76.1" transform="rotate(-90 198.5 76.1)">SDA</text>
<text x="200.1" y="76.1" transform="rotate(-90 200.1 76.1)">HREF</text>
<text x="201.7" y="76.1" transform="rotate(-90 201.7 76.1)">PWDN</text>
<text x="203.3" y="76.1" transform="rotate(-90 203.3 76.1)">VSYNC</text>
<text x="192.8" y="80.2" transform="rotate(-90 192.8 80.2)">B2</text>
<text x="194.4" y="80.2" transform="rotate(-90 194.4 80.2)">B3</text>
<text x="196" y="80.2" transform="rotate(-90 196 80.2)">B4</text>
<text x="197.7" y="80.2" transform="rotate(-90 197.7 80.2)">B5</text>
<text x="199.3" y="80.2" transform="rotate(-90 199.3 80.2)">B6</text>
<text x="200.9" y="80.2" transform="rotate(-90 200.9 80.2)">C1</text>
<text x="202.5" y="80.2" transform="rotate(-90 202.5 80.2)">C6</text>
<text x="40.6" y="92.1" transform="rotate(-90 40.6 92.1)">1</text>
<text x="56.8" y="92.1" transform="rotate(-90 56.8 92.1)">1</text>
<text x="111.8" y="92.1" transform="rotate(-90 111.8 92.1)">1</text>
<text x="128" y="92.1" transform="rotate(-90 128 92.1)">1</text>
<text x="40.6" y="100.3" transform="rotate(-90 40.6 100.3)">2</text>
<text x="56.8" y="100.3" transform="rotate(-90 56.8 100.3)">2</text>
<text x="111.8" y="100.3" transform="rotate(-90 111.8 100.3)">2</text>
<text x="128" y="100.3" transform="rotate(-90 128 100.3)">2</text>
<text x="40.6" y="105.1" transform="rotate(-90 40.6 105.1)">1</text>
<text x="56.8" y="105.1" transform="rotate(-90 56.8 105.1)">1</text>
<text x="111.8" y="105.1" transform="rotate(-90 111.8 105.1)">1</text>
<text x="128" y="105.1" transform="rotate(-90 128 105.1)">1</text>
<text x="40.6" y="113.2" transform="rotate(-90 40.6 113.2)">2</text>
<text x="56.8" y="113.2" transform="rotate(-90 56.8 113.2)">2</text>
<text x="111.8" y="113.2" transform="rotate(-90 111.8 113.2)">2</text>
<text x="128" y="113.2" transform="rotate(-90 128 113.2)">2</text>
<text x="35.7" y="130.2">1</text>
<text x="40.6" y="127.7" transform="rotate(-90 40.6 127.7)">3</text>
<text x="51.9" y="130.2">1</text>
<text x="56.8" y="127.7" transform="rotate(-90 56.8 127.7)">3</text>
<text x="106.9" y="130.2">1</text>
<text x="111.8" y="127.7" transform="rotate(-90 111.8 127.7)">3</text>
<text x="123.1" y="130.2">1</text>
<text x="128" y="127.7" transform="rotate(-90 128 127.7)">3</text>
<text x="40.6" y="134.2" transform="rotate(-90 40.6 134.2)">2</text>
<text x="56.8" y="134.2" transform="rotate(-90 56.8 134.2)">2</text>
<text x="111.8" y="134.2" transform="rotate(-90 111.8 134.2)">2</text>
<text x="128" y="134.2" transform="rotate(-90 128 134.2)">2</text>
<text x="184.6" y="142.3">1</text>
<text x="184.6" y="144">2</text>
<text x="207.2" y="142.3">1</text>
<text x="207.2" y="144">2</text>
<text x="184.6" y="146.4">3</text>
<text x="184.6" y="148">4</text>
<text x="56.8" y="160" transform="rotate(-90 56.8 160)">1</text>
<text x="208.9" y="159.3">1</text>
<text x="226.7" y="159.3">1</text>
<text x="51.9" y="164.2">3</text>
<text x="61.7" y="162.6">5</text>
<text x="56.8" y="173" transform="rotate(-90 56.8 173)">2</text>
<text x="61.7" y="169">4</text>
<text x="200.4" y="186">Title</text>
<text x="200.4" y="189.2">Size:</text>
<text x="200.4" y="191.6">Date: 09/15/11</text>
<text x="211.7" y="189.2">Number:</text>
<text x="214.2" y="191.6">Time: 10:37</text>
<text x="226.3" y="189.2">Revision:</text>
<text x="226.3" y="191.6">Sheet1</text>
<text x="231.8" y="191.6">of 1</text>
<text x="200.4" y="193.3">File:</text>
</g>
</svg>
